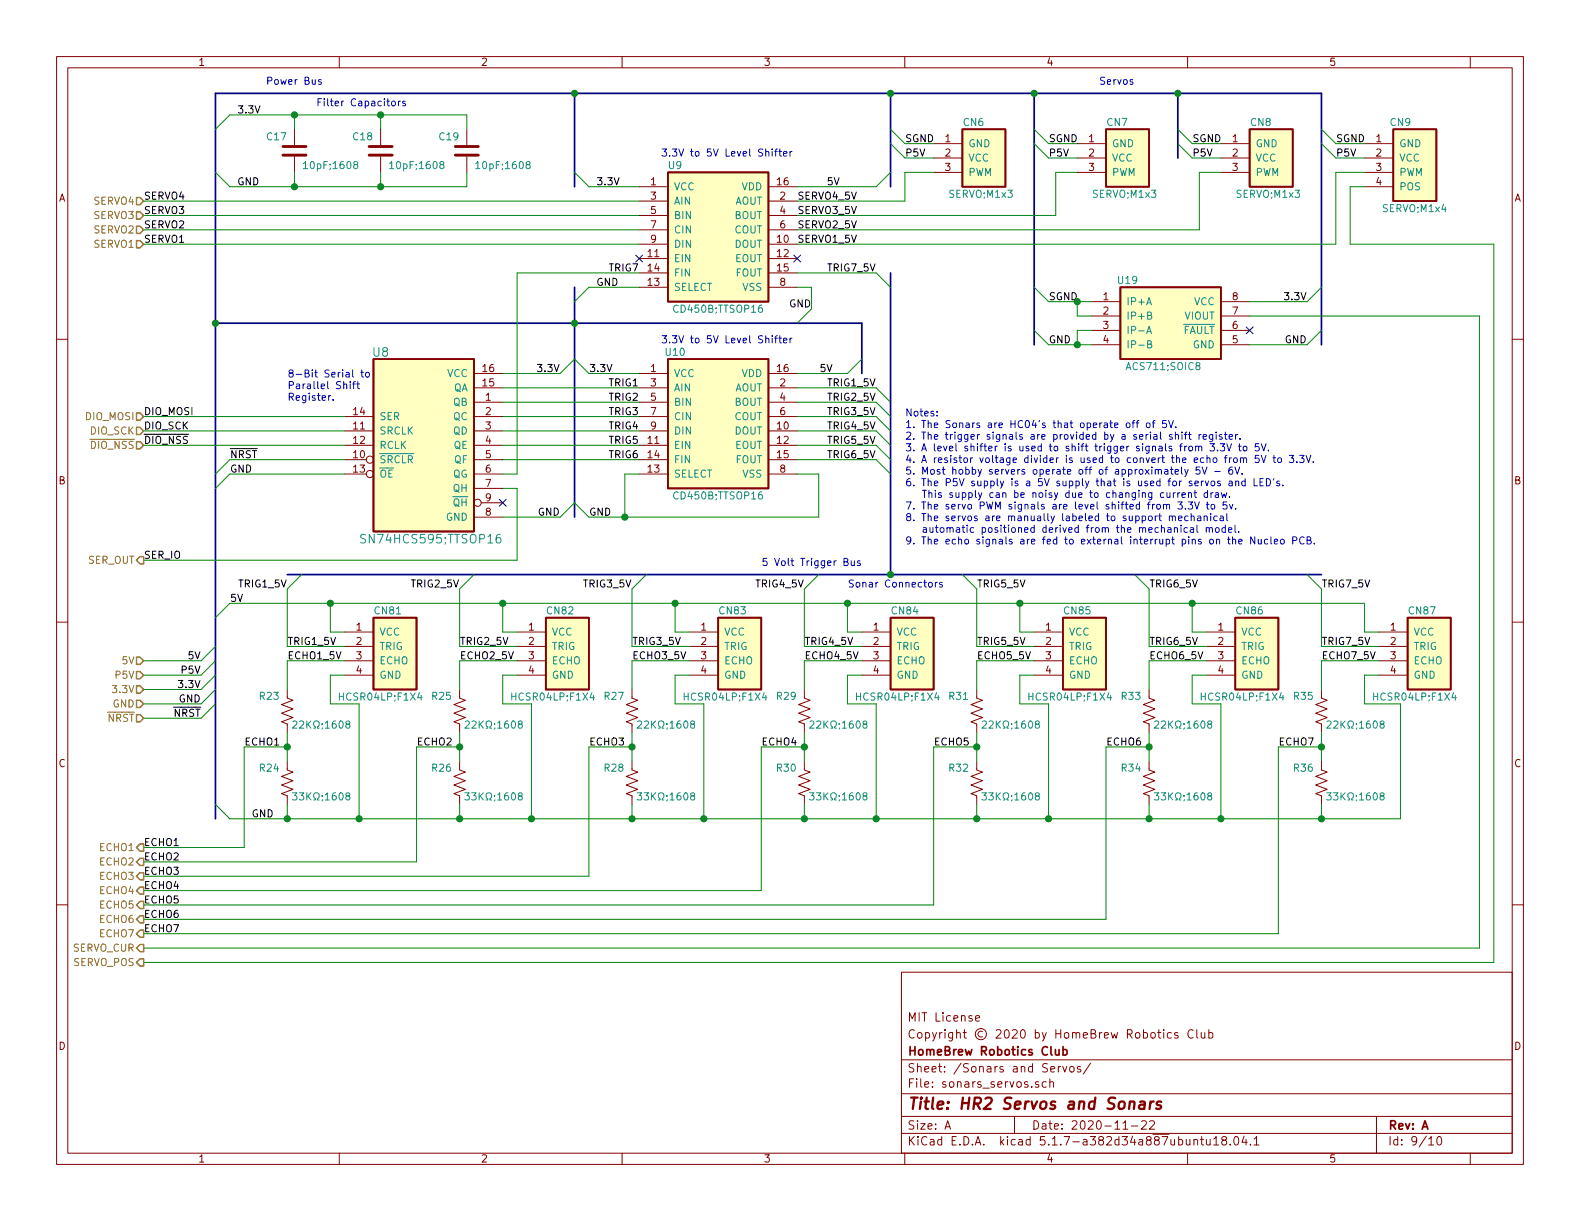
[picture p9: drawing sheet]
<svg xmlns="http://www.w3.org/2000/svg" width="279mm" height="216mm" viewBox="0 0 279 216" stroke-linecap="round" stroke-linejoin="round" font-family="sans-serif">
<g fill="none" stroke="#840000" stroke-width=".18">
<path d="M10 10h259.4v195.9h-259.4zM12 12h255.4v191.9h-255.4zM60 10v2M110 10v2M160 10v2M210 10v2M260 10v2M52.1 22.9v2.8M52.1 27.7v2.8M67.3 22.9v2.8M67.3 27.7v2.8M82.5 22.9v2.8"/>
<path d="M82.5 27.7v2.8M113 33h5.1M113 35.6h5.1M113 38.1h5.1M135.9 33h5.1M135.9 35.6h5.1M135.9 38.1h5.1M165.1 30.5h5.1M165.1 27.9h5.1M165.1 25.4h5.1M190.5 30.5h5.1M190.5 27.9h5.1"/>
<path d="M190.5 25.4h5.1M215.9 30.5h5.1M215.9 27.9h5.1M215.9 25.4h5.1M241.3 33h5.1M241.3 30.5h5.1M241.3 27.9h5.1M241.3 25.4h5.1M10 60h2M113 40.6h5.1M113 43.2h5.1M113 45.7h5.1"/>
<path d="M113 48.3h5.1M113 50.8h5.1M135.9 40.6h5.1M135.9 43.2h5.1M135.9 45.7h5.1M135.9 48.3h5.1M135.9 50.8h5.1M193 53.3h5.1M193 55.9h5.1M193 58.4h5.1M215.9 53.3h5.1M215.9 55.9h5.1"/>
<path d="M215.9 58.4h5.1M267.4 60h2M61 73.7h5M61 76.2h5M61 78.7h5M83.8 66h5.1M83.8 68.6h5.1M83.8 71.1h5.1M83.8 73.7h5.1M83.8 76.2h5.1M83.8 78.7h5.1M113 66h5.1"/>
<path d="M113 68.6h5.1M113 71.1h5.1M113 73.7h5.1M113 76.2h5.1M113 78.7h5.1M135.9 66h5.1M135.9 68.6h5.1M135.9 71.1h5.1M135.9 73.7h5.1M135.9 76.2h5.1M135.9 78.7h5.1M193 61h5.1"/>
<path d="M215.9 61h5.1M61 81.3h3.8M61 83.8h3.8M83.8 81.3h5.1M83.8 83.8h5.1M83.8 91.4h5.1M83.8 86.4h5.1M85.1 88.9h3.8M113 81.3h5.1M113 83.8h5.1M135.9 81.3h5.1M135.9 83.8h5.1"/>
<path d="M10 110h2M61 119.4h5M61 116.8h5M61 114.3h5M61 111.8h5M91.4 119.4h5.1M91.4 116.8h5.1M91.4 114.3h5.1M91.4 111.8h5.1M121.9 119.4h5.1M121.9 116.8h5.1M121.9 114.3h5.1"/>
<path d="M121.9 111.8h5.1M152.4 119.4h5.1M152.4 116.8h5.1M152.4 114.3h5.1M152.4 111.8h5.1M182.9 119.4h5.1M182.9 116.8h5.1M182.9 114.3h5.1M182.9 111.8h5.1M213.4 119.4h5M213.4 116.8h5M213.4 114.3h5"/>
<path d="M213.4 111.8h5M243.8 119.4h5.1M243.8 116.8h5.1M243.8 114.3h5.1M243.8 111.8h5.1M267.4 110h2M50.8 121.9v1.5l1 .4-2 .8 2 .7-2 .8 2 .8-2 .7 1 .4v1.5M50.8 134.6v1.5l1 .4-2 .8 2 .7-2 .8 2 .8-2 .7 1 .4v1.5M81.3 121.9v1.5l1 .4-2 .8 2 .7-2 .8 2 .8-2 .7 1 .4v1.5M81.3 134.6v1.5l1 .4-2 .8 2 .7-2 .8 2 .8-2 .7 1 .4v1.5M111.8 121.9v1.5l1 .4-2.1 .8 2.1 .7-2.1 .8 2.1 .8-2.1 .7 1.1 .4v1.5M111.8 134.6v1.5l1 .4-2.1 .8 2.1 .7-2.1 .8 2.1 .8-2.1 .7 1.1 .4v1.5"/>
<path d="M142.2 121.9v1.5l1.1 .4-2.1 .8 2.1 .7-2.1 .8 2.1 .8-2.1 .7 1 .4v1.5M142.2 134.6v1.5l1.1 .4-2.1 .8 2.1 .7-2.1 .8 2.1 .8-2.1 .7 1 .4v1.5M172.7 121.9v1.5l1 .4-2 .8 2 .7-2 .8 2 .8-2 .7 1 .4v1.5M172.7 134.6v1.5l1 .4-2 .8 2 .7-2 .8 2 .8-2 .7 1 .4v1.5M203.2 121.9v1.5l1 .4-2 .8 2 .7-2 .8 2 .8-2 .7 1 .4v1.5M203.2 134.6v1.5l1 .4-2 .8 2 .7-2 .8 2 .8-2 .7 1 .4v1.5M233.7 134.6v1.5l1 .4-2 .8 2 .7-2 .8 2 .8-2 .7 1 .4v1.5M233.7 121.9v1.5l1 .4-2 .8 2 .7-2 .8 2 .8-2 .7 1 .4v1.5M10 160h2M267.4 160h2M159.4 171.9h108v32h-108zM159.4 197.4h108"/>
<path d="M159.4 193.4h108M159.4 187.4h108M167.1 199.7l.5-1.5 .5 1.5M167.2 199.2h.8M172.5 180.1l.7-.2v-.2l-.5-.1-.2 .2 .1 .7h.6M179.4 197.4v3M183.7 191.3a.37 .37 0 0 0-.6 .2l.1 .2 .5 .1v.2l-.2 .3-.4-.1M185 191.3h-.4l-.3 .2 .1 .6 .2 .2 .4-.1M185.6 191.4l.1-.1a.37 .37 0 0 1 .6 .2v.8M185.6 190.8v1.5M187.1 188.6v1M187.6 188.6l-.5 .2"/>
<path d="M187.9 188.6l.4 1 .3-1M189.2 188.7l.2-.1 .5 .1v.7l-.2 .2-.5-.2zM191.1 188.6a.37 .37 0 0 0-.6 .2l.1 .2 .5 .1 .1 .2-.3 .3-.4-.1M192.9 188l-1.3 1.9M198.6 199.7h.8M200.1 199.1h1.1M201.9 198.3l.2-.1h.3l.3 .1v.3v.2l-.9 .9h.9M203.3 198.3l.2-.1h.4l.2 .1 .1 .3-1 1.1h1M204.7 182.6h.6M204.9 182.1v1.3l.4 .2M205.8 182.1v.1M205.8 182.6v1"/>
<path d="M207.1 182.7l-.4-.1-.3 .3 .2 .6h.5M208.3 182.7a.37 .37 0 0 0-.6 .1l.1 .2 .5 .1 .1 .2-.3 .3-.4-.1M211 182.2a.7 .7 0 0 0-.9 .2 .7 .7 0 0 0 .1 1 .55 .55 0 0 0 .8 0M211.6 182.1v1.3l.2 .2M212.4 182.6l.1 .9 .4 .1 .2-.2M213.1 182.6v1M213.8 182.7l.4-.1 .3 .3-.1 .5-.2 .2-.4-.1M213.8 182.1v1.5M243.4 197.4v6.5M60 203.9v2M110 203.9v2M159.4 200.4h108"/>
<path d="M160 203.9v2M210 203.9v2M211.1 201.6l.1-.1a.37 .37 0 0 1 .6 .2v.8M211.1 201.5v1M212.3 201.5h.6M212.5 201v1.3l.4 .2M213.3 201.5v.8a.39 .39 0 0 0 .7 0M214 201.5v1M214.6 201.4l.5-.4v1.5M214.6 202.5h.9M216.3 201.6l-.2-.3v-.2l.2-.1h.5l.1 .2-.1 .3-.6 .2a.48 .48 0 0 0-.1 .6l.2 .2 .5-.2a.48 .48 0 0 0-.2-.7M217.6 202.3v.2"/>
<path d="M218.4 201h.1a.81 .81 0 0 1 .6 .6 .81 .81 0 0 1-.3 .8l-.1 .1a.8 .8 0 0 1-.6-.7 .8 .8 0 0 1 .3-.8zM220 200.9l-.4 1.1h.9M220.3 201.5v1M221.1 202.3v.2M221.8 201.4l.4-.4v1.5M221.8 202.5h.8M252.7 201.4l.4-.4v1.5M252.7 202.5h.8M254.3 201h.3a.94 .94 0 0 1 0 1.5 .8 .8 0 0 1-.6-.7 .8 .8 0 0 1 .3-.8zM260 203.9v2"/>
<circle cx="65.4" cy="83.8" r=".63"/>
<circle cx="65.4" cy="81.3" r=".63"/>
<circle cx="84.5" cy="88.9" r=".63"/>
</g>
<path d="M199.8 194.9a.5 .5 0 0 1 .8 .1l-.1 1.1M201.6 194.8h.8l-.1 1.3M202.4 195.2l-.6 .1a.4 .4 0 0 0-.4 .4 .4 .4 0 0 0 .3 .4l.6-.1M203.5 194.8l-.2 1.3M204 194.8a.54 .54 0 0 0-.6 .3M205.4 194.8a.51 .51 0 0 0-.9 .3l.3 .3 .5 .1v.3l-.3 .3-.6-.1" fill="none" stroke="#840000" stroke-width=".41"/>
<g fill="none" stroke="#840000" stroke-width=".3">
<path d="M118.1 30.5h17.8v22.8h-17.8zM170.2 22.9h7.6v10.1h-7.6zM195.6 22.9h7.6v10.1h-7.6zM221 22.9h7.6v10.1h-7.6zM246.4 22.9h7.6v12.7h-7.6zM198.1 50.8h17.8v12.7h-17.8zM66 63.5h17.8v30.5h-17.8zM118.1 63.5h17.8v22.9h-17.8zM66 109.2h7.7v12.7h-7.7zM96.5 109.2h7.6v12.7h-7.6zM127 109.2h7.6v12.7h-7.6zM157.5 109.2h7.6v12.7h-7.6z"/>
<path d="M188 109.2h7.6v12.7h-7.6zM218.4 109.2h7.7v12.7h-7.7zM248.9 109.2h7.6v12.7h-7.6zM186.6 185.6l.1 .9 .4 .1 .2-.2M187.3 185.6v1M188 185.6h.4l.3 .3-.1 .6h-.6M188 185.1v1.5"/>
</g>
<g fill="none" stroke="#008484" stroke-width=".18">
<path d="M53.6 28.9l.4-.4v1.3M53.6 29.8h.8M62.8 29.1l-.3-.3 .3-.3h.2l.3 .3-.1 .2-.5 .2-.2 .1v.3l.3 .2h.3l.2-.2v-.3l-.3-.2M68.9 28.9l.4-.4v1.3M68.9 29.8h.7M78 29.1l-.2-.3 .2-.3h.3l.2 .3-.1 .2-.5 .2-.1 .1v.3l.2 .2h.4l.1-.2v-.3l-.2-.2M84.1 28.9l.4-.4v1.3M84.1 29.8h.8M93.3 29.1l-.3-.3 .3-.3h.2l.3 .3-.1 .2-.6 .2-.1 .1v.3l.3 .2h.3l.2-.2v-.3l-.3-.2M202.8 59l.4-1.3 .4 1.3M202.9 58.6h.6M202.9 55.8l.6-.1 .1-.4-.7-.1v1.2h.5l.3-.2v-.2l-.3-.2"/>
<path d="M202.9 60.9l.6-.1 .1-.4-.7-.2v1.3h.5l.3-.2v-.2l-.3-.2M64.6 94.6l-.5-.1-.2 .1v.5l.6 .3 .1 .3-.2 .3-.6-.1M88.4 94.5a.59 .59 0 0 0-.7 .6v.6l.2 .2 .4 .1 .2-.1 .1-.5-.2-.3h-.4l-.3 .3M51.8 127.6l.5-.1 .2 .3v.2l-.8 .8h.8M61.4 128l-.2-.1v-.3l.2-.1 .4 .1v.3l-.5 .2-.1 .2v.2l.2 .3 .4-.1 .1-.2-.1-.4-.2-.1M82.3 127.6l.5-.1 .2 .3-.1 .2-.7 .8h.8M91.9 128l-.2-.1v-.3l.2-.1 .4 .1v.3l-.6 .2-.1 .2v.2l.3 .3 .4-.1 .1-.2-.1-.4-.2-.1M112.8 127.6l.4-.1 .3 .3-.1 .2-.7 .8h.8M122.4 128l-.2-.1v-.3l.2-.1 .3 .1 .1 .3-.5 .2-.2 .2v.2l.3 .3 .3-.1 .1-.2v-.4l-.2-.1M143.2 127.6l.5-.1 .2 .3v.2l-.7 .8h.7M152.8 128l-.1-.1v-.3l.1-.1 .4 .1 .1 .3-.6 .2-.1 .2v.2l.2 .3 .4-.1 .1-.2v-.4l-.2-.1M173.7 127.6l.5-.1 .2 .3v.2l-.8 .8h.8"/>
<path d="M183.3 128l-.2-.1v-.3l.2-.1 .4 .1v.3l-.5 .2-.1 .2v.2l.2 .3 .4-.1 .1-.2-.1-.4-.1-.1M204.2 127.6l.5-.1 .2 .3v.2l-.8 .8h.8M213.8 128l-.2-.1v-.3l.2-.1 .4 .1v.3l-.5 .2-.1 .2v.2l.2 .3 .4-.1 .1-.2-.1-.4-.2-.1M234.7 127.6l.5-.1 .2 .3-.1 .2-.7 .8h.8M244.3 128l-.2-.1v-.3l.2-.1 .4 .1v.3l-.5 .2-.2 .2v.2l.3 .3 .4-.1 .1-.2-.1-.4-.2-.1M51.7 140.2h.8l-.4 .5 .4 .1-.1 .6-.5 .1-.2-.2M61.4 140.7l-.2-.1v-.3l.2-.1 .4 .1v.3l-.5 .2-.1 .2v.2l.2 .3 .4-.1 .1-.2-.1-.4-.2-.1M82.2 140.2h.8l-.4 .5 .3 .1v.6l-.5 .1-.2-.2M91.9 140.7l-.2-.1v-.3l.2-.1 .4 .1v.3l-.6 .2-.1 .2v.2l.3 .3 .4-.1 .1-.2-.1-.4-.2-.1M112.7 140.2h.8l-.4 .5 .3 .1v.6l-.5 .1-.2-.2M122.4 140.7l-.2-.1v-.3l.2-.1 .3 .1 .1 .3-.5 .2-.2 .2v.2l.3 .3 .3-.1 .1-.2v-.4l-.2-.1M143.2 140.2h.7l-.4 .5 .4 .1-.1 .6-.5 .1-.1-.2"/>
<path d="M152.8 140.7l-.1-.1v-.3l.1-.1 .4 .1 .1 .3-.6 .2-.1 .2v.2l.2 .3 .4-.1 .1-.2v-.4l-.2-.1M173.6 140.2h.8l-.4 .5 .4 .1-.1 .6-.5 .1-.2-.2M183.3 140.7l-.2-.1v-.3l.2-.1 .4 .1v.3l-.5 .2-.1 .2v.2l.2 .3 .4-.1 .1-.2-.1-.4-.1-.1M204.1 140.2h.8l-.4 .5 .4 .1-.1 .6-.5 .1-.2-.2M213.8 140.7l-.2-.1v-.3l.2-.1 .4 .1v.3l-.5 .2-.1 .2v.2l.2 .3 .4-.1 .1-.2-.1-.4-.2-.1M234.6 140.2h.8l-.4 .5 .3 .1v.6l-.5 .1-.2-.2M244.3 140.7l-.2-.1v-.3l.2-.1 .4 .1v.3l-.5 .2-.2 .2v.2l.3 .3 .4-.1 .1-.2-.1-.4-.2-.1"/>
</g>
<g fill="#ffffc2" stroke="#ffffc2" stroke-width=".18">
<path d="M157.5 109.2h7.6v12.7h-7.6z"/>
<path d="M188 109.2h7.6v12.7h-7.6z"/>
<path d="M218.4 109.2h7.7v12.7h-7.7z"/>
<path d="M248.9 109.2h7.6v12.7h-7.6z"/>
<path d="M118.1 63.5h17.8v22.9h-17.8z"/>
<path d="M127 109.2h7.6v12.7h-7.6z"/>
<path d="M96.5 109.2h7.6v12.7h-7.6z"/>
<path d="M66 109.2h7.7v12.7h-7.7z"/>
<path d="M118.1 30.5h17.8v22.8h-17.8z"/>
<path d="M66 63.5h17.8v30.5h-17.8z"/>
<path d="M221 22.9h7.6v10.1h-7.6z"/>
<path d="M195.6 22.9h7.6v10.1h-7.6z"/>
<path d="M246.4 22.9h7.6v12.7h-7.6z"/>
<path d="M170.2 22.9h7.6v10.1h-7.6z"/>
<path d="M198.1 50.8h17.8v12.7h-17.8z"/>
</g>
<path d="M50 27.4h4.1M50 25.9h4.1M65.3 27.4h4M65.3 25.9h4M80.5 27.4h4.1M80.5 25.9h4.1" fill="none" stroke="#840000" stroke-width=".51"/>
<path d="M101.6 16.5v16.5M157.5 16.5v16.5M182.9 16.5v44.5M208.3 16.5v11.4M38.1 57.2h114.3v8.8M101.6 50.8v40.6M157.5 48.3v53.3M233.7 61v-44.5h-195.6v128.3M50.8 101.6h182.9" fill="none" stroke="#000084" stroke-width=".3"/>
<g fill="none" stroke="#008400" stroke-width=".18">
<path d="M25.4 35.6h87.6M25.4 38.1h87.6M38.1 22.9l2.5-2.6h41.9v2.6M38.1 30.5l2.5 2.5h41.9v-2.5M52.1 20.3v2.6M52.1 30.5v2.5M67.3 20.3v2.6M67.3 30.5v2.5M101.6 30.5l2.5 2.5h8.9M157.5 30.5l-2.6 2.5h-13.9M157.5 25.4l2.5 2.5h5.1M157.5 22.9l2.5 2.5h5.1"/>
<path d="M165.1 30.5h-5.1v5.1h-19M182.9 25.4l2.5 2.5h5.1M182.9 22.9l2.5 2.5h5.1M190.5 30.5h-3.8v7.6h-45.7M208.3 25.4l2.5 2.5h5.1M208.3 22.9l2.5 2.5h5.1M215.9 30.5h-3.8v10.1h-71.1M233.7 25.4l2.5 2.5h5.1M233.7 22.9l2.5 2.5h5.1M241.3 33h-2.5v10.2h25.4v127h-238.8M241.3 30.5h-5.1v12.7h-95.2M25.4 43.2h87.6"/>
<path d="M25.4 40.6h87.6M113 48.3h-21.6v35.5h-2.5M113 50.8h-8.9l-2.5 2.5M141 50.8h2.5v3.8l-2.5 2.6M141 48.3h13.9l2.6 2.5M182.9 58.4l2.5 2.6h7.6M182.9 50.8l2.5 2.5h7.6M190.5 53.3v2.6h2.5M193 58.4h-2.5v2.6M221 55.9h40.6v111.7h-236.2M233.7 58.4l-2.6 2.6h-10.1M233.7 50.8l-2.6 2.5h-10.1"/>
<path d="M25.4 73.7h35.6M25.4 76.2h35.6M25.4 78.7h35.6M88.9 73.7h24.1M88.9 71.1h24.1M88.9 68.6h24.1M88.9 66h10.2l2.5-2.5 2.5 2.5h8.9M88.9 76.2h24.1M88.9 78.7h24.1M141 73.7h13.9l2.6 2.5M141 71.1h13.9l2.6 2.6M141 68.6h13.9l2.6 2.5"/>
<path d="M141 76.2h13.9l2.6 2.5M141 78.7h13.9l2.6 2.6M152.4 63.5l-2.5 2.5h-8.9M61 83.8h-20.4l-2.5 2.6M61 81.3h-20.4l-2.5 2.5M88.9 81.3h24.1M88.9 86.4h2.5v12.7h-66M113 83.8h-2.5v7.6M141 83.8h3.8v7.6h-40.7l-2.5-2.5-2.5 2.5h-10.2M141 81.3h13.9l2.6 2.5M38.1 109.2l2.5-2.5h200.7v5.1h2.5M38.1 114.3l-2.5 2.5h-10.2"/>
<path d="M38.1 116.8l-2.5 2.6h-10.2M38.1 119.4l-2.5 2.5h-10.2M53.3 101.6l-2.5 2.5v10.2h10.2M58.4 106.7v5.1h2.6M61 116.8h-10.2v5.1M61 119.4h-2.6v5.1h5.1v20.3M83.8 101.6l-2.5 2.5v10.2h10.1M88.9 106.7v5.1h2.5M91.4 116.8h-10.1v5.1M91.4 119.4h-2.5v5.1h5.1v20.3M114.3 101.6l-2.5 2.5v10.2h10.1M119.4 106.7v5.1h2.5"/>
<path d="M121.9 116.8h-10.1v5.1M121.9 119.4h-2.5v5.1h5.1v20.3M144.8 101.6l-2.6 2.5v10.2h10.2M149.9 106.7v5.1h2.5M152.4 116.8h-10.2v5.1M152.4 119.4h-2.5v5.1h5v20.3M170.2 101.6l2.5 2.5v10.2h10.2M180.3 106.7v5.1h2.6M182.9 116.8h-10.2v5.1M182.9 119.4h-2.6v5.1h5.1v20.3M200.7 101.6l2.5 2.5v10.2h10.2M210.8 106.7v5.1h2.6"/>
<path d="M213.4 116.8h-10.2v5.1M213.4 119.4h-2.6v5.1h5.1v20.3M231.1 101.6l2.6 2.5v10.2h10.1M243.8 116.8h-10.1v5.1M243.8 119.4h-2.5v5.1h6.3v20.3h-207l-2.5-2.6M38.1 121.9l-2.5 2.6h-10.2M38.1 124.5l-2.5 2.5h-10.2M50.8 129.5v5.1M50.8 132.1h-7.6v17.8h-17.8M81.3 129.5v5.1M81.3 132.1h-7.6v20.3h-48.3M111.8 132.1h-7.7v22.8h-78.7"/>
<path d="M111.8 129.5v5.1M142.2 132.1h-7.6v25.4h-109.2M142.2 129.5v5.1M172.7 132.1h-7.6v27.9h-139.7M172.7 129.5v5.1M203.2 132.1h-7.6v30.5h-170.2M203.2 129.5v5.1M233.7 132.1h-7.6v33h-200.7M233.7 129.5v5.1M50.8 142.2v2.6M81.3 142.2v2.6M111.8 142.2v2.6"/>
<path d="M142.2 142.2v2.6M172.7 142.2v2.6M203.2 142.2v2.6M233.7 142.2v2.6"/>
</g>
<g fill="none" stroke="#848400" stroke-width=".25">
<path d="M24.1 37.5h.7l.6 .6-.6 .6h-.7zM24.1 34.9h.7l.6 .7-.6 .6h-.7zM24.1 42.5h.7l.6 .7-.6 .6h-.7zM24.1 40h.7l.6 .6-.6 .7h-.7zM24.1 73h.7l.6 .7-.6 .6h-.7zM24.1 78.1h.7l.6 .6-.6 .7h-.7zM24.1 75.6h.7l.6 .6-.6 .6h-.7zM24.8 98.4h.6v1.3h-.6l-.7-.6zM24.1 118.7h.7l.6 .7-.6 .6h-.7zM24.1 116.2h.7l.6 .6-.6 .7h-.7zM24.1 126.4h.7l.6 .6-.6 .6h-.7zM24.1 121.3h.7l.6 .6-.6 .7h-.7z"/>
<path d="M24.1 123.8h.7l.6 .7-.6 .6h-.7zM24.1 149.9l.7-.7h.6v1.3h-.6zM24.1 154.9l.7-.6h.6v1.3h-.6zM24.8 151.8h.6v1.2h-.6l-.7-.6zM24.8 156.8h.6v1.3h-.6l-.7-.6zM24.8 159.4h.6v1.3h-.6l-.7-.7zM24.1 167.6l.7-.6h.6v1.3h-.6zM24.8 161.9h.6v1.3h-.6l-.7-.6zM24.8 164.5h.6v1.2h-.6l-.7-.6zM24.8 169.5h.6v1.3h-.6l-.7-.6z"/>
</g>
<g fill="none" stroke="#0000c2" stroke-width=".18">
<path d="M56.8 14.1h-.3l-.2 .1 .1 .2 .4 .2v.3h-.5M69.4 17.9h.3l.2 .2-.1 .6h-.3l-.3-.2zM70.5 17.9v.8M70.8 17.9l-.3 .2M71.7 17.9h-.3l-.2 .2v.1l.5 .2v.3h-.5M136.6 26.3v.2M136.6 26.8v.8M137 26.8h.5M137.5 26.3l-.3 .2v1.1M137.7 26.8h.5M137.9 26.3v1.1l.3 .2M138.6 27.2l.6-.1-.1-.3h-.4l-.1 .1v.7h.5"/>
<path d="M139.7 26.8v.8M140.1 26.8l-.4 .2M136.6 59.4v.1M136.6 59.8v.8M137 59.8h.5M137.5 59.4l-.3 .1v1.1M137.7 59.8h.5M137.9 59.4v1.1l.3 .1M139.7 59.8v.8M140.1 59.8l-.4 .2M58.5 70l-.4 .2M58.9 70.7v.1"/>
<path d="M60.8 68l.2-.1h.3v.8M61.9 67.5v.1M61.9 67.9v.8M62.4 65.4v1.1l.1 .2M62.4 67.9h.4M62.8 67.5l-.3 .1v1.1M63.1 67.9h.5M63.3 67.5v1.1l.3 .1M63.8 65.8h.5M64 65.4v1.1l.3 .2M64.8 65.9l.3-.1 .2 .3-.1 .5-.3 .1-.3-.3zM138.6 60.2l.6-.1-.1-.3h-.4l-.1 .2v.6h.5"/>
<path d="M165.7 73.4v.2M165.7 72.8v.1M199.3 74.8h.3l.2 .2-.1 .6h-.3l-.2-.1zM200.2 74.8h.5M200.7 74.3l-.3 .2v1.1M200.9 74.8h.5M201.4 74.3l-.3 .2v1.1M202.8 74.9l.2-.1h.3l.1 .2-.1 .6h-.3l-.2-.1zM203.8 74.8h.4M204.2 74.3l-.3 .2v1.1M206.2 74.3h-.6v.7l.4-.2 .3 .3v.3l-.3 .2-.4-.1M206.7 74.3l.4 1.3 .4-1.3"/>
<path d="M207.3 76.9l-.3-.1-.2 .2v.2l.5 .1v.3h-.5M207.8 77l.3-.2 .3 .1v.8M207.8 76.4v1.3M207.9 75.5v.1M209 76.4v.1M209 76.8v.9M209.4 76.8h.5M209.9 78.9l-.4 .2M209.9 76.4l-.3 .2v1.1M210.2 76.8h.4M210.3 76.4v1.1l.3 .2M210.3 78.9h.3l.3 .2-.1 .6h-.3l-.3-.2z"/>
<path d="M211.4 79l.2-.1h.3l.1 .8M211.4 78.9v.8M212 79.1l.2-.2h.2l.1 .8M212 76.8v.9M212.4 76.8l-.4 .3M212.8 77.2l.6-.1-.1-.2-.4-.1-.1 .2v.6h.5M214 78.5h.8l-.5 .4 .4 .2v.5l-.2 .1-.5-.1M214.5 76.8l-.1 1.2-.2 .1-.3-.1M214.5 76.9l-.4-.1-.3 .3 .2 .5h.5M215.1 76.4v.1M215.1 76.8v.9M215.3 79.6v.1"/>
<path d="M215.8 78.5h.8l-.4 .4 .3 .2v.6h-.5l-.2-.1M216.1 76.9l-.3-.1-.2 .2 .1 .2 .4 .1v.3h-.5M216.5 76.8h.5M216.7 76.4v1.1l.3 .2M216.9 78.5l.4 1.2 .5-1.2M217.3 77.2l.7-.1-.1-.2-.4-.1-.2 .2 .1 .6h.5M218.5 76.8v.9M218.9 76.8l-.4 .3M219 78.9h.5M219.2 78.5v1.1l.3 .1M219.3 77.5v.2M219.9 79l.2-.1 .3 .1 .1 .5-.1 .2h-.3l-.2-.1z"/>
<path d="M222.6 78.5h-.6l-.1 .6 .5-.2 .3 .3v.3l-.3 .2-.5-.1M223 78.5l.5 1.2 .4-1.2M224.3 79.6v.1M149.3 99.3h.5l.1-.2v-.2l-.6-.2v1.3h.4l.2-.1 .1-.3-.3-.3M150.5 99.2l.1 .7 .3 .1 .2-.1M151.1 99.2v.8M152.1 99.2h-.3l-.2 .1 .1 .2 .4 .1v.3h-.5M205.8 87.2l-.4-.1-.2 .3 .1 .5h.5M206.3 87.1l.1 .8 .3 .1 .2-.2M206.5 93.3h.5l.1 .8M206.8 91.4l.2-.2 .3 .1v.8M206.8 91.2v.9"/>
<path d="M206.9 87.1v.9M207 83h.4M207.1 93.6h-.4l-.2 .2v.3h.6M207.1 82.6v1.1l.3 .1M207.3 91.4l.2-.2 .3 .1v.8M207.5 87.1v.9M207.7 93.4l.1-.1h.4v.8M207.7 93.3v.8M207.8 83.4l.6-.1v-.2l-.4-.1-.2 .2v.6h.6M207.8 87.1l-.3 .3M208.3 88.7h.8l-.5 .5 .4 .2v.5l-.2 .1-.5-.1M208.3 87.1v.9"/>
<path d="M208.4 91.6l.6-.1-.1-.2-.3-.1-.2 .2 .1 .6h.4M208.6 87.1l-.3 .3M208.8 92.9v.1M208.8 93.3v.8M208.9 82.6v1.1l.2 .1M209 87.5l.6-.1-.1-.2-.3-.1-.2 .2 .1 .6h.4M209.5 83l.3 .8M209.6 89.9v.1M210 93.3h-.4l-.2 .2 .1 .6h.5M210.1 83l-.4 1.2-.2 .1M210.1 88.7h.8l-.4 .5 .3 .2 .1 .4-.3 .2-.5-.1M210.1 91.3l-.4-.1-.2 .3 .1 .5h.5"/>
<path d="M210.2 87.2l.1-.1 .3 .1 .1 .8M210.2 87.1v.9M210.5 93.3h.5l.1 .8M210.6 91.4l.2-.2 .3 .1 .1 .8M210.6 90.8v1.3M211.1 93.6h-.5l-.1 .2v.3h.6M211.1 87.1h.5M211.3 88.7l.4 1.3 .4-1.3M211.3 86.7v1.1l.3 .2M211.7 92.9v1.1l.2 .1M211.8 91.3h.5v.8M212.2 82.6h-.6l-.1 .6 .2-.1 .5 .1v.5l-.2 .1-.5-.1"/>
<path d="M212.3 91.5l-.4 .1-.2 .2 .1 .2h.5M212.6 82.6l.4 1.2 .4-1.2M212.9 91.4l.2-.2 .3 .1 .1 .8M212.9 91.2v.9M213.1 85.1l.3 .8 .3-.8M213.3 93.4l.2-.1h.3v.8M213.3 89.2h.5M213.3 93.3v.8M213.5 88.7v1.1l.3 .2M213.5 87.2l-.3-.1-.3 .3 .2 .5h.4M213.5 86.7v1.3M213.8 93.5l.2-.2h.3l.1 .8"/>
<path d="M214.1 90.8v.1M214.1 91.2v.9M214.1 87.1v.9M214.2 85.2l.2-.1 .4 .1v.5l-.1 .2h-.3l-.2-.1zM214.2 89.3l.2-.1h.3l.1 .2-.1 .6h-.3l-.2-.1zM214.5 87.1l-.4 .3M214.8 83.4h1M214.9 87.2h.5l.1 .8M215 93.4l.2-.1 .3 .1 .1 .5-.1 .2h-.3l-.2-.1zM215.2 91.3l-.3-.1-.3 .3 .2 .5h.4M215.5 87.4l-.4 .1-.2 .2v.2h.6M215.8 85.1h-.3l-.2 .1 .1 .2 .4 .1v.4h-.5"/>
<path d="M215.8 91.3h.5v.8M216 87.1l.2 .9 .3-.6 .2 .6 .2-.9M216.3 91.5l-.4 .1-.2 .2 .1 .2h.5M216.5 80.9h.5M216.7 93.3h-.4l-.2 .2 .1 .6h.5M216.7 92.9v1.2M216.9 88.7h-.6v.7l.2-.2 .4 .2v.5l-.2 .1-.4-.1M216.9 90.8v1.1l.2 .2M217 80.5l-.3 .2v1.1M217 95.4h.5M217.2 93.7l.6-.1v-.3h-.4l-.2 .2 .1 .6h.5M217.2 94.9v1.1l.3 .2"/>
<path d="M217.3 85.1h.5l.1 .8M217.4 87.8v.2M217.4 89.2l.3 .8 .3-.8M217.4 80.9v.9M217.8 80.9l-.3 .1-.1 .2M217.9 82.6l-.4 .1a.87 .87 0 0 0 0 1.1l.5-.1v-.5l-.5-.1-.2 .2M217.9 85.4h-.4l-.2 .2v.3h.6M218 95.5l.1-.1h.3l.1 .8M218 94.9v1.3M218.3 81l.3-.1 .1 .2v.6l-.3 .1-.3-.2zM218.4 82.6l.4 1.2 .4-1.2M218.4 92.9v1.1l.2 .1"/>
<path d="M218.5 85.2l.2-.1h.3v.8M218.5 89.9v.1M218.5 85.1v.8M219 94v.1M219 95.8l.7-.1-.1-.3h-.4l-.2 .1 .1 .6h.5M219.4 81.1l.1-.2 .3 .1 .1 .8M219.4 80.9v.9M219.7 83.7v.1M219.9 81.1l.2-.2 .3 .1v.8M220.2 85.1h-.4l-.2 .2 .1 .6h.5M220.2 84.6v1.3M221.8 84.6v1.3h.6"/>
<path d="M221.9 94.9v1.3l-.7-1.3v1.3M222.5 95.4l.1 .7 .3 .1 .1-.1M222.6 80.5h-.6l-.1 .6 .5-.1 .3 .3v.3l-.3 .2-.5-.1M222.8 85.2h.4M223 80.5l.5 1.3 .4-1.3M223 95.4v.8M223.4 84.6h-.6v1.3h.6M224 84.6a.64 .64 0 0 1 .7 .7 .64 .64 0 0 1-.7 .6zM224.2 95.4h-.4l-.2 .2 .1 .5h.5M224.7 94.9v1.1l.2 .2M225.1 80.9h.5M225.3 80.5v1.1l.3 .2"/>
<path d="M225.3 84.6l-.2 .3M225.3 95.8l.6-.1v-.3h-.4l-.2 .1 .1 .6h.5M226.1 81l.3-.1 .2 .3-.1 .5-.3 .1-.3-.2zM226.2 85.1h-.3l-.1 .1v.2l.4 .1v.4h-.4M226.5 95.4h.3l.3 .2-.1 .5-.3 .1-.3-.2zM226.8 85.8v.1M228 80.5h.8l-.4 .5 .3 .1v.6l-.5 .1-.2-.1M228.6 95.6l.6-.1 .1-.1v-.4l-.2-.1h-.5v1.3M229.3 81.7v.1M229.8 80.5h.8l-.4 .5 .3 .1 .1 .5-.2 .2-.6-.1M230.6 95a.6 .6 0 0 0-.8 .5 .6 .6 0 0 0 .6 .7l.2-.1M231 80.5l.4 1.3 .4-1.3"/>
<path d="M231.1 95.5h.6v-.5l-.6-.1v1.3h.5l.3-.2v-.2l-.3-.3M232.2 81.7v.1M232.4 96.1v.1M164.3 103h.3l.3 .2-.2 .6h-.3l-.2-.2zM165.4 103v.8M165.8 103l-.4 .2M166.6 103h-.3l-.2 .1 .1 .2 .4 .2v.3h-.5"/>
</g>
<g fill="#008400" stroke="#008400" stroke-width=".25">
<circle cx="154.9" cy="144.8" r=".51"/>
<circle cx="142.2" cy="132.1" r=".51"/>
<circle cx="67.3" cy="20.3" r=".51"/>
<circle cx="67.3" cy="33" r=".51"/>
<circle cx="180.3" cy="106.7" r=".51"/>
<circle cx="172.7" cy="144.8" r=".51"/>
<circle cx="203.2" cy="132.1" r=".51"/>
<circle cx="215.9" cy="144.8" r=".51"/>
<circle cx="203.2" cy="144.8" r=".51"/>
<circle cx="210.8" cy="106.7" r=".51"/>
<circle cx="52.1" cy="20.3" r=".51"/>
<circle cx="157.5" cy="16.5" r=".51"/>
<circle cx="185.4" cy="144.8" r=".51"/>
<circle cx="182.9" cy="16.5" r=".51"/>
<circle cx="142.2" cy="144.8" r=".51"/>
<circle cx="172.7" cy="132.1" r=".51"/>
<circle cx="52.1" cy="33" r=".51"/>
<circle cx="208.3" cy="16.5" r=".51"/>
<circle cx="101.6" cy="57.2" r=".51"/>
<circle cx="119.4" cy="106.7" r=".51"/>
<circle cx="111.8" cy="144.8" r=".51"/>
<circle cx="124.5" cy="144.8" r=".51"/>
<circle cx="149.9" cy="106.7" r=".51"/>
<circle cx="81.3" cy="132.1" r=".51"/>
<circle cx="94" cy="144.8" r=".51"/>
<circle cx="81.3" cy="144.8" r=".51"/>
<circle cx="88.9" cy="106.7" r=".51"/>
<circle cx="38.1" cy="57.2" r=".51"/>
<circle cx="58.4" cy="106.7" r=".51"/>
<circle cx="101.6" cy="16.5" r=".51"/>
<circle cx="111.8" cy="132.1" r=".51"/>
<circle cx="190.5" cy="53.3" r=".51"/>
<circle cx="50.8" cy="132.1" r=".51"/>
<circle cx="63.5" cy="144.8" r=".51"/>
<circle cx="50.8" cy="144.8" r=".51"/>
<circle cx="190.5" cy="61" r=".51"/>
<circle cx="110.5" cy="91.4" r=".51"/>
<circle cx="157.5" cy="101.6" r=".51"/>
<circle cx="233.7" cy="132.1" r=".51"/>
<circle cx="233.7" cy="144.8" r=".51"/>
</g>
<path d="M112.4 45.1l1.2 1.2M113.6 45.1l-1.2 1.2M140.4 45.1l1.2 1.2M141.6 45.1l-1.2 1.2M220.4 57.8l1.2 1.2M221.6 57.8l-1.2 1.2M88.3 88.3l1.2 1.2M89.5 88.3l-1.2 1.2" fill="none" stroke="#000084" stroke-width=".18"/>
<text font-size="2.8" fill="#840000" x="160.4" y="196.2">Title: HR2 Servos and Sonars</text>
<g font-size="2.1" fill="#008484">
<text x="66" y="63.1">U8</text>
<text x="64.5" y="96.1">SN74HCS595;TTSOP16</text>
</g>
<g font-size="2.1" fill="#840000">
<text x="160.4" y="183.6">Copyright © 2020 by HomeBrew Robotics Club</text>
<text x="160.4" y="180.6">MIT License</text>
<text x="160.4" y="189.6">Sheet: /Sonars and Servos/</text>
<text x="160.4" y="186.6">HomeBrew Robotics Club</text>
<text x="160.4" y="192.3">File: sonars_servos.sch</text>
<text x="160.4" y="202.5">KiCad E.D.A. kicad 5.1.7-a382d34a887ubuntu18.04.1</text>
<text x="160.4" y="199.7">Size: A</text>
<text x="182.4" y="199.7">Date: 2020-11-22</text>
<text x="245.4" y="199.7">Rev: A</text>
<text x="245.4" y="202.5">Id: 9/10</text>
</g>
<g font-size="1.8" fill="#840000">
<text x="35" y="11.6">1</text>
<text x="85" y="11.6">2</text>
<text x="135" y="11.6">3</text>
<text x="185" y="11.6">4</text>
<text x="235" y="11.6">5</text>
<text x="167.2" y="27.7">2</text>
<text x="167.2" y="25.1">1</text>
<text x="192.6" y="27.7">2</text>
<text x="192.6" y="25.1">1</text>
<text x="218" y="27.7">2</text>
<text x="218" y="25.1">1</text>
<text x="243.4" y="27.7">2</text>
<text x="243.4" y="25.1">1</text>
<text x="10.4" y="35.6">A</text>
<text x="115.1" y="32.8">1</text>
<text x="115.1" y="35.3">3</text>
<text x="137.5" y="32.8">16</text>
<text x="137.9" y="35.3">2</text>
<text x="167.2" y="30.2">3</text>
<text x="192.6" y="30.2">3</text>
<text x="218" y="30.2">3</text>
<text x="243.4" y="32.8">4</text>
<text x="243.4" y="30.2">3</text>
<text x="267.8" y="35.6">A</text>
<text x="115.1" y="37.8">5</text>
<text x="115.1" y="40.4">7</text>
<text x="137.9" y="40.4">6</text>
<text x="137.9" y="37.8">4</text>
<text x="114.6" y="45.5">11</text>
<text x="115.1" y="42.9">9</text>
<text x="137.5" y="45.5">12</text>
<text x="137.5" y="42.9">10</text>
<text x="114.6" y="48">14</text>
<text x="114.6" y="50.5">13</text>
<text x="137.5" y="48">15</text>
<text x="137.9" y="50.5">8</text>
<text x="195.1" y="53.1">1</text>
<text x="218" y="53.1">8</text>
<text x="195.1" y="55.6">2</text>
<text x="195.1" y="58.2">3</text>
<text x="218" y="58.2">6</text>
<text x="218" y="55.6">7</text>
<text x="85.4" y="65.8">16</text>
<text x="115.1" y="65.8">1</text>
<text x="137.5" y="65.8">16</text>
<text x="195.1" y="60.7">4</text>
<text x="218" y="60.7">5</text>
<text x="85.4" y="68.3">15</text>
<text x="85.9" y="70.9">1</text>
<text x="115.1" y="68.3">3</text>
<text x="115.1" y="70.9">5</text>
<text x="137.9" y="70.9">4</text>
<text x="137.9" y="68.3">2</text>
<text x="62.5" y="73.4">14</text>
<text x="62.5" y="75.9">11</text>
<text x="85.9" y="75.9">3</text>
<text x="85.9" y="73.4">2</text>
<text x="115.1" y="73.4">7</text>
<text x="115.1" y="75.9">9</text>
<text x="137.5" y="75.9">10</text>
<text x="137.9" y="73.4">6</text>
<text x="62.5" y="78.5">12</text>
<text x="62.5" y="81">10</text>
<text x="62.5" y="83.6">13</text>
<text x="85.9" y="83.6">6</text>
<text x="85.9" y="81">5</text>
<text x="85.9" y="78.5">4</text>
<text x="114.6" y="78.5">11</text>
<text x="114.6" y="81">14</text>
<text x="114.6" y="83.6">13</text>
<text x="137.5" y="81">15</text>
<text x="137.5" y="78.5">12</text>
<text x="137.9" y="83.6">8</text>
<text x="10.4" y="85.6">B</text>
<text x="85.9" y="88.6">9</text>
<text x="85.9" y="86.1">7</text>
<text x="267.8" y="85.6">B</text>
<text x="85.9" y="91.2">8</text>
<text x="63" y="111.5">1</text>
<text x="93.5" y="111.5">1</text>
<text x="124" y="111.5">1</text>
<text x="154.5" y="111.5">1</text>
<text x="184.9" y="111.5">1</text>
<text x="215.4" y="111.5">1</text>
<text x="245.9" y="111.5">1</text>
<text x="63" y="119.1">4</text>
<text x="63" y="116.6">3</text>
<text x="63" y="114">2</text>
<text x="93.5" y="119.1">4</text>
<text x="93.5" y="116.6">3</text>
<text x="93.5" y="114">2</text>
<text x="124" y="119.1">4</text>
<text x="124" y="116.6">3</text>
<text x="124" y="114">2</text>
<text x="154.5" y="119.1">4</text>
<text x="154.5" y="116.6">3</text>
<text x="154.5" y="114">2</text>
<text x="184.9" y="119.1">4</text>
<text x="184.9" y="116.6">3</text>
<text x="184.9" y="114">2</text>
<text x="215.4" y="119.1">4</text>
<text x="215.4" y="116.6">3</text>
<text x="215.4" y="114">2</text>
<text x="245.9" y="119.1">4</text>
<text x="245.9" y="116.6">3</text>
<text x="245.9" y="114">2</text>
<text x="10.4" y="135.6">C</text>
<text x="267.8" y="135.6">C</text>
<text x="10.4" y="185.6">D</text>
<text x="267.8" y="185.6">D</text>
<text x="35" y="205.5">1</text>
<text x="85" y="205.5">2</text>
<text x="135" y="205.5">3</text>
<text x="185" y="205.5">4</text>
<text x="235" y="205.5">5</text>
</g>
<g font-size="1.8" fill="#0000c2">
<text x="47" y="15">Power Bus</text>
<text x="194.3" y="15">Servos</text>
<text x="55.9" y="18.8">Filter Capacitors</text>
<text x="116.8" y="27.7">3.3V to 5V Level Shifter</text>
<text x="116.8" y="60.7">3.3V to 5V Level Shifter</text>
<text x="50.8" y="66.8">8-Bit Serial to</text>
<text x="50.8" y="68.8">Parallel Shift</text>
<text x="50.8" y="70.9">Register.</text>
<text x="160" y="73.6">Notes:</text>
<text x="160" y="75.7">1. The Sonars are HC04's that operate off of 5V.</text>
<text x="160" y="77.7">2. The trigger signals are provided by a serial shift register.</text>
<text x="160" y="79.8">3. A level shifter is used to shift trigger signals from 3.3V to 5V.</text>
<text x="160" y="81.9">4. A resistor voltage divider is used to convert the echo from 5V to 3.3V.</text>
<text x="160" y="83.9">5. Most hobby servers operate off of approximately 5V - 6V.</text>
<text x="160" y="86">6. The P5V supply is a 5V supply that is used for servos and LED's.</text>
<text x="161.5" y="88">This supply can be noisy due to changing current draw.</text>
<text x="160" y="90.1">7. The servo PWM signals are level shifted from 3.3V to 5v.</text>
<text x="160" y="92.2">8. The servos are manually labeled to support mechanical</text>
<text x="161.5" y="94.2">automatic positioned derived from the mechanical model.</text>
<text x="134.6" y="100.1">5 Volt Trigger Bus</text>
<text x="160" y="96.3">9. The echo signals are fed to external interrupt pins on the Nucleo PCB.</text>
<text x="149.9" y="103.9">Sonar Connectors</text>
</g>
<g font-size="1.8">
<text x="41.9" y="20.1">3.3V</text>
<text x="160" y="25.1">SGND</text>
<text x="160" y="27.7">P5V</text>
<text x="185.4" y="25.1">SGND</text>
<text x="185.4" y="27.7">P5V</text>
<text x="210.8" y="25.1">SGND</text>
<text x="210.8" y="27.7">P5V</text>
<text x="236.2" y="25.1">SGND</text>
<text x="236.2" y="27.7">P5V</text>
<text x="25.4" y="35.3">SERVO4</text>
<text x="41.9" y="32.8">GND</text>
<text x="105.4" y="32.8">3.3V</text>
<text x="141" y="35.3">SERVO4_5V</text>
<text x="146.4" y="32.8">5V</text>
<text x="25.4" y="40.4">SERVO2</text>
<text x="25.4" y="37.8">SERVO3</text>
<text x="141" y="37.8">SERVO3_5V</text>
<text x="141" y="40.4">SERVO2_5V</text>
<text x="25.4" y="42.9">SERVO1</text>
<text x="141" y="42.9">SERVO1_5V</text>
<text x="105.4" y="50.5">GND</text>
<text x="107.8" y="48">TRIG7</text>
<text x="146.6" y="48">TRIG7_5V</text>
<text x="185.4" y="53.1">SGND</text>
<text x="227.5" y="53.1">3.3V</text>
<text x="139.6" y="54.4">GND</text>
<text x="95.4" y="65.8">3.3V</text>
<text x="104.1" y="65.8">3.3V</text>
<text x="145.2" y="65.8">5V</text>
<text x="185.4" y="60.7">GND</text>
<text x="227.2" y="60.7">GND</text>
<text x="107.8" y="70.9">TRIG2</text>
<text x="107.8" y="68.3">TRIG1</text>
<text x="146.6" y="68.3">TRIG1_5V</text>
<text x="146.6" y="70.9">TRIG2_5V</text>
<text x="25.4" y="75.9">DIO_SCK</text>
<text x="25.4" y="73.4">DIO_MOSI</text>
<text x="107.8" y="75.9">TRIG4</text>
<text x="107.8" y="73.4">TRIG3</text>
<text x="146.6" y="75.9">TRIG4_5V</text>
<text x="146.6" y="73.4">TRIG3_5V</text>
<text x="25.4" y="78.5">DIO_NSS</text>
<text x="40.6" y="81">NRST</text>
<text x="40.6" y="83.6">GND</text>
<text x="107.8" y="78.5">TRIG5</text>
<text x="107.8" y="81">TRIG6</text>
<text x="146.6" y="78.5">TRIG5_5V</text>
<text x="146.6" y="81">TRIG6_5V</text>
<text x="95.1" y="91.2">GND</text>
<text x="104.1" y="91.2">GND</text>
<text x="25.4" y="98.8">SER_IO</text>
<text x="40.6" y="106.4">5V</text>
<text x="42.4" y="103.9">TRIG1_5V</text>
<text x="72.9" y="103.9">TRIG2_5V</text>
<text x="103.4" y="103.9">TRIG3_5V</text>
<text x="133.9" y="103.9">TRIG4_5V</text>
<text x="172.7" y="103.9">TRIG5_5V</text>
<text x="203.2" y="103.9">TRIG6_5V</text>
<text x="233.7" y="103.9">TRIG7_5V</text>
<text x="32.2" y="119.1">P5V</text>
<text x="33.4" y="116.6">5V</text>
<text x="50.8" y="114">TRIG1_5V</text>
<text x="50.8" y="116.6">ECHO1_5V</text>
<text x="81.3" y="114">TRIG2_5V</text>
<text x="81.3" y="116.6">ECHO2_5V</text>
<text x="111.8" y="114">TRIG3_5V</text>
<text x="111.8" y="116.6">ECHO3_5V</text>
<text x="142.2" y="116.6">ECHO4_5V</text>
<text x="142.2" y="114">TRIG4_5V</text>
<text x="172.7" y="114">TRIG5_5V</text>
<text x="172.7" y="116.6">ECHO5_5V</text>
<text x="203.2" y="114">TRIG6_5V</text>
<text x="203.2" y="116.6">ECHO6_5V</text>
<text x="233.7" y="114">TRIG7_5V</text>
<text x="233.7" y="116.6">ECHO7_5V</text>
<text x="31.6" y="124.2">GND</text>
<text x="31.9" y="121.7">3.3V</text>
<text x="30.7" y="126.7">NRST</text>
<text x="43.2" y="131.8">ECHO1</text>
<text x="73.7" y="131.8">ECHO2</text>
<text x="104.1" y="131.8">ECHO3</text>
<text x="134.6" y="131.8">ECHO4</text>
<text x="165.1" y="131.8">ECHO5</text>
<text x="195.6" y="131.8">ECHO6</text>
<text x="226.1" y="131.8">ECHO7</text>
<text x="25.4" y="149.6">ECHO1</text>
<text x="44.4" y="144.5">GND</text>
<text x="25.4" y="154.7">ECHO3</text>
<text x="25.4" y="152.1">ECHO2</text>
<text x="25.4" y="159.8">ECHO5</text>
<text x="25.4" y="157.2">ECHO4</text>
<text x="25.4" y="162.3">ECHO6</text>
<text x="25.4" y="164.8">ECHO7</text>
</g>
<g font-size="1.8" fill="#008484">
<text x="170.4" y="22.3">CN6</text>
<text x="195.8" y="22.3">CN7</text>
<text x="221.2" y="22.3">CN8</text>
<text x="245.9" y="22.3">CN9</text>
<text x="47.3" y="24.8">C17</text>
<text x="54.2" y="29.9">10pF;1608</text>
<text x="62.5" y="24.8">C18</text>
<text x="69.4" y="29.9">10pF;1608</text>
<text x="77.7" y="24.8">C19</text>
<text x="84.6" y="29.9">10pF;1608</text>
<text x="118.3" y="29.9">U9</text>
<text x="171.2" y="28.6">VCC</text>
<text x="171.2" y="26">GND</text>
<text x="196.6" y="28.6">VCC</text>
<text x="196.6" y="26">GND</text>
<text x="222" y="28.6">VCC</text>
<text x="222" y="26">GND</text>
<text x="247.4" y="28.6">VCC</text>
<text x="247.4" y="26">GND</text>
<text x="119.1" y="33.7">VCC</text>
<text x="131.1" y="33.7">VDD</text>
<text x="167.9" y="35">SERVO;M1x3</text>
<text x="171.2" y="31.1">PWM</text>
<text x="193.3" y="35">SERVO;M1x3</text>
<text x="196.6" y="31.1">PWM</text>
<text x="218.7" y="35">SERVO;M1x3</text>
<text x="222" y="31.1">PWM</text>
<text x="247.4" y="33.7">POS</text>
<text x="247.4" y="31.1">PWM</text>
<text x="119.1" y="36.2">AIN</text>
<text x="119.1" y="38.7">BIN</text>
<text x="119.1" y="41.3">CIN</text>
<text x="129.9" y="41.3">COUT</text>
<text x="129.9" y="38.7">BOUT</text>
<text x="129.9" y="36.2">AOUT</text>
<text x="244.6" y="37.5">SERVO;M1x4</text>
<text x="119.1" y="43.8">DIN</text>
<text x="119.1" y="46.4">EIN</text>
<text x="129.9" y="43.8">DOUT</text>
<text x="130" y="46.4">EOUT</text>
<text x="119.1" y="48.9">FIN</text>
<text x="119.1" y="51.4">SELECT</text>
<text x="130" y="48.9">FOUT</text>
<text x="131.3" y="51.4">VSS</text>
<text x="197.8" y="50.2">U19</text>
<text x="199.1" y="54">IP+A</text>
<text x="211.2" y="54">VCC</text>
<text x="119.4" y="55.3">CD450B;TTSOP16</text>
<text x="199.1" y="56.5">IP+B</text>
<text x="199.1" y="59.1">IP-A</text>
<text x="209.1" y="59.1">FAULT</text>
<text x="209.5" y="56.5">VIOUT</text>
<text x="117.8" y="62.9">U10</text>
<text x="199.1" y="61.6">IP-B</text>
<text x="199.5" y="65.5">ACS711;SOIC8</text>
<text x="210.9" y="61.6">GND</text>
<text x="79.1" y="66.7">VCC</text>
<text x="80.2" y="71.8">QB</text>
<text x="80.2" y="69.2">QA</text>
<text x="119.1" y="66.7">VCC</text>
<text x="119.1" y="69.2">AIN</text>
<text x="119.1" y="71.8">BIN</text>
<text x="129.9" y="71.8">BOUT</text>
<text x="129.9" y="69.2">AOUT</text>
<text x="131.1" y="66.7">VDD</text>
<text x="67.1" y="74.3">SER</text>
<text x="67.1" y="76.8">SRCLK</text>
<text x="80.2" y="76.8">QD</text>
<text x="80.2" y="74.3">QC</text>
<text x="119.1" y="74.3">CIN</text>
<text x="119.1" y="76.8">DIN</text>
<text x="129.9" y="76.8">DOUT</text>
<text x="129.9" y="74.3">COUT</text>
<text x="67.1" y="79.4">RCLK</text>
<text x="67.1" y="81.9">SRCLR</text>
<text x="80.2" y="79.4">QE</text>
<text x="80.3" y="81.9">QF</text>
<text x="119.1" y="79.4">EIN</text>
<text x="119.1" y="81.9">FIN</text>
<text x="130" y="79.4">EOUT</text>
<text x="130" y="81.9">FOUT</text>
<text x="67.1" y="84.5">OE</text>
<text x="80.1" y="84.5">QG</text>
<text x="80.2" y="89.5">QH</text>
<text x="80.2" y="87">QH</text>
<text x="119.1" y="84.5">SELECT</text>
<text x="119.4" y="88.3">CD450B;TTSOP16</text>
<text x="131.3" y="84.5">VSS</text>
<text x="78.9" y="92.1">GND</text>
<text x="66.3" y="108.6">CN81</text>
<text x="67.1" y="112.4">VCC</text>
<text x="96.8" y="108.6">CN82</text>
<text x="97.5" y="112.4">VCC</text>
<text x="127.3" y="108.6">CN83</text>
<text x="128" y="112.4">VCC</text>
<text x="157.8" y="108.6">CN84</text>
<text x="158.5" y="112.4">VCC</text>
<text x="188.2" y="108.6">CN85</text>
<text x="189" y="112.4">VCC</text>
<text x="218.7" y="108.6">CN86</text>
<text x="219.5" y="112.4">VCC</text>
<text x="249.2" y="108.6">CN87</text>
<text x="249.9" y="112.4">VCC</text>
<text x="67.1" y="117.5">ECHO</text>
<text x="67.1" y="114.9">TRIG</text>
<text x="97.5" y="117.5">ECHO</text>
<text x="97.5" y="114.9">TRIG</text>
<text x="128" y="117.5">ECHO</text>
<text x="128" y="114.9">TRIG</text>
<text x="158.5" y="117.5">ECHO</text>
<text x="158.5" y="114.9">TRIG</text>
<text x="189" y="117.5">ECHO</text>
<text x="189" y="114.9">TRIG</text>
<text x="219.5" y="117.5">ECHO</text>
<text x="219.5" y="114.9">TRIG</text>
<text x="249.9" y="117.5">ECHO</text>
<text x="249.9" y="114.9">TRIG</text>
<text x="46" y="123.7">R23</text>
<text x="60.3" y="123.9">HCSR04LP;F1X4</text>
<text x="67.1" y="120">GND</text>
<text x="76.5" y="123.7">R25</text>
<text x="90.8" y="123.9">HCSR04LP;F1X4</text>
<text x="97.5" y="120">GND</text>
<text x="106.9" y="123.7">R27</text>
<text x="121.2" y="123.9">HCSR04LP;F1X4</text>
<text x="128" y="120">GND</text>
<text x="137.4" y="123.7">R29</text>
<text x="151.7" y="123.9">HCSR04LP;F1X4</text>
<text x="158.5" y="120">GND</text>
<text x="167.9" y="123.7">R31</text>
<text x="182.2" y="123.9">HCSR04LP;F1X4</text>
<text x="189" y="120">GND</text>
<text x="198.4" y="123.7">R33</text>
<text x="212.7" y="123.9">HCSR04LP;F1X4</text>
<text x="219.5" y="120">GND</text>
<text x="228.9" y="123.7">R35</text>
<text x="243.2" y="123.9">HCSR04LP;F1X4</text>
<text x="249.9" y="120">GND</text>
<text x="53" y="128.8">22K;1608</text>
<text x="83.4" y="128.8">22K;1608</text>
<text x="113.9" y="128.8">22K;1608</text>
<text x="144.4" y="128.8">22K;1608</text>
<text x="174.9" y="128.8">22K;1608</text>
<text x="205.4" y="128.8">22K;1608</text>
<text x="235.8" y="128.8">22K;1608</text>
<text x="46" y="136.4">R24</text>
<text x="76.5" y="136.4">R26</text>
<text x="106.9" y="136.4">R28</text>
<text x="137.4" y="136.4">R30</text>
<text x="167.9" y="136.4">R32</text>
<text x="198.4" y="136.4">R34</text>
<text x="228.9" y="136.4">R36</text>
<text x="53" y="141.5">33K;1608</text>
<text x="83.4" y="141.5">33K;1608</text>
<text x="113.9" y="141.5">33K;1608</text>
<text x="144.4" y="141.5">33K;1608</text>
<text x="174.9" y="141.5">33K;1608</text>
<text x="205.4" y="141.5">33K;1608</text>
<text x="235.8" y="141.5">33K;1608</text>
</g>
<g font-size="1.8" fill="#848400">
<text x="16.7" y="38.7">SERVO3</text>
<text x="16.7" y="36.2">SERVO4</text>
<text x="16.7" y="41.3">SERVO2</text>
<text x="16.7" y="43.8">SERVO1</text>
<text x="15.2" y="74.3">DIO_MOSI</text>
<text x="16" y="76.8">DIO_SCK</text>
<text x="16.1" y="79.4">DIO_NSS</text>
<text x="15.5" y="99.7">SER_OUT</text>
<text x="21.7" y="117.5">5V</text>
<text x="19.9" y="125.1">GND</text>
<text x="20.2" y="122.6">3.3V</text>
<text x="20.5" y="120">P5V</text>
<text x="19" y="127.6">NRST</text>
<text x="17.8" y="153">ECHO2</text>
<text x="17.8" y="150.5">ECHO1</text>
<text x="17.8" y="155.6">ECHO3</text>
<text x="17.8" y="158.1">ECHO4</text>
<text x="17.8" y="160.7">ECHO5</text>
<text x="17.8" y="163.2">ECHO6</text>
<text x="17.8" y="165.7">ECHO7</text>
<text x="12.9" y="168.3">SERVO_CUR</text>
<text x="13" y="170.8">SERVO_POS</text>
</g>
</svg>
